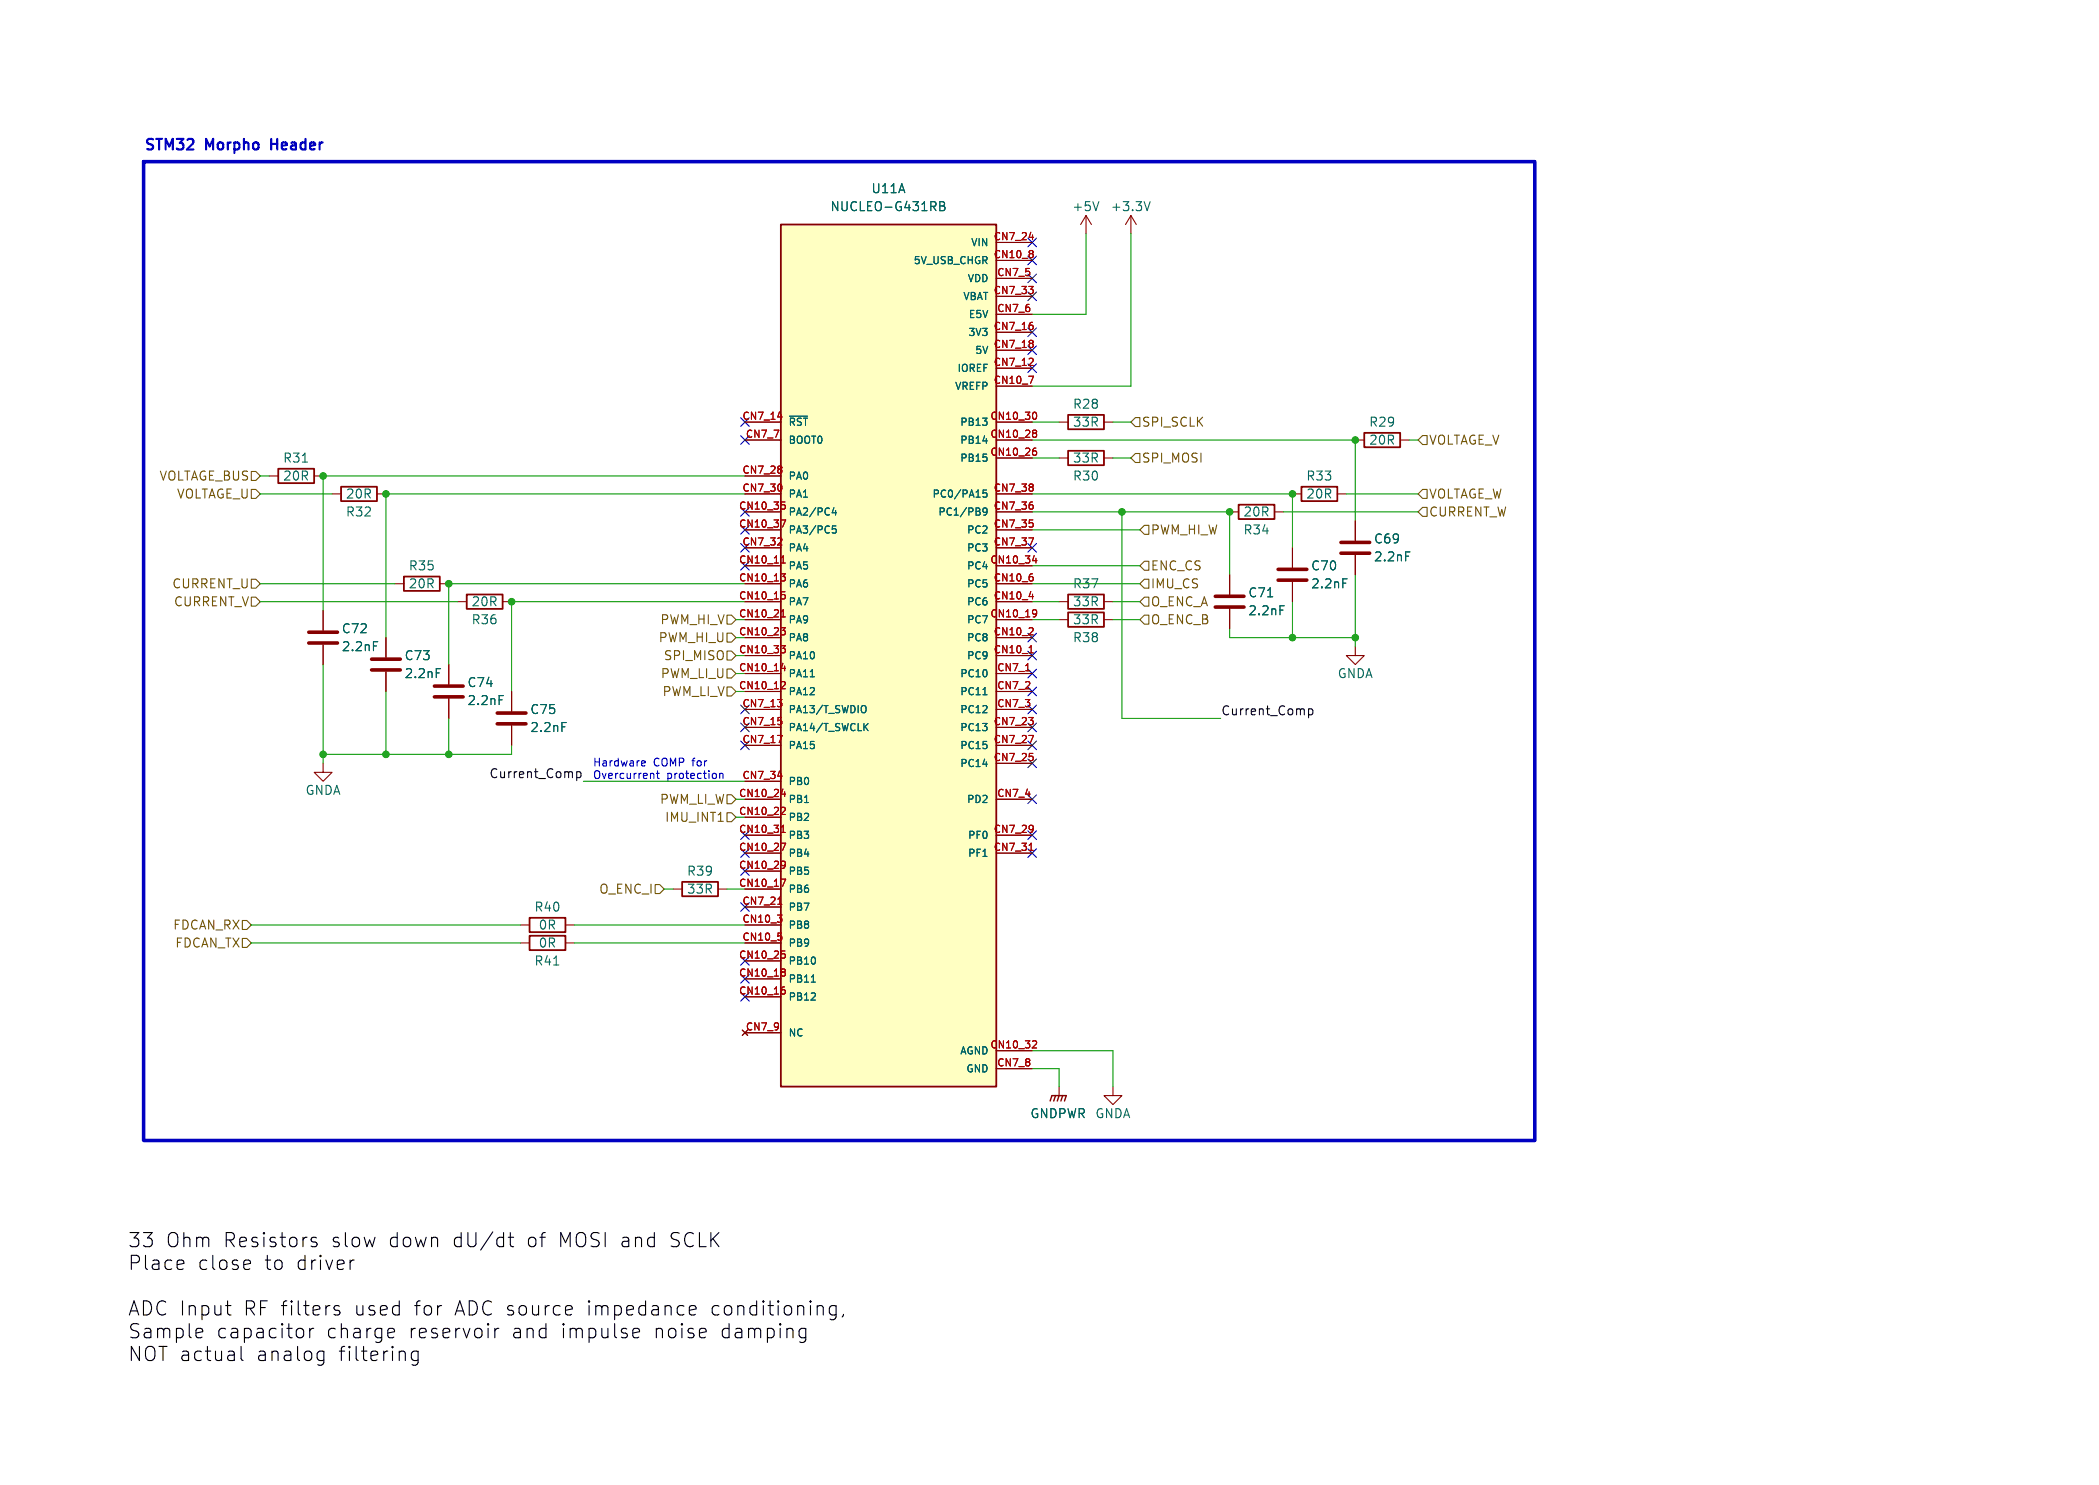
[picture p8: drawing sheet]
<svg xmlns="http://www.w3.org/2000/svg" width="297mm" height="210mm" viewBox="0 0 297 210" stroke-linecap="round" stroke-linejoin="round" font-family="sans-serif">
<g fill="none" stroke="#840000" stroke-width=".51">
<path d="M189.7 78.2h4.1M189.7 76.7h4.1M43.7 90.9h4.1M43.7 89.4h4.1M52.6 94.7h4M52.6 93.2h4M61.5 98.6h4M61.5 97h4M172 85.9h4M172 84.3h4M180.8 82h4.1M180.8 80.5h4.1"/>
<path d="M70.4 102.4h4M70.4 100.8h4"/>
</g>
<g fill="none" stroke="#840000" stroke-width=".15">
<path d="M141 36.8h5M141 34.3h5M141 39.4h5M153.7 30.5l-.8 1.3M153.7 30.5v2.5M153.7 30.5l.7 1.3M160 30.5l-.7 1.3M160 30.5v2.5M160 30.5l.8 1.3M105.4 59.7h5.1M141 59.7h5M141 54.6h5"/>
<path d="M141 52.1h5M141 47h5M141 49.5h5M141 41.9h5M141 44.5h5M149.9 59.7h1.2M156.2 59.7h1.3M38.1 67.3h1.3M44.4 67.3h1.3M47 69.9h1.3M53.3 69.9h1.3M105.4 69.9h5.1"/>
<path d="M105.4 72.4h5.1M105.4 67.3h5.1M105.4 62.2h5.1M105.4 74.9h5.1M105.4 77.5h5.1M141 69.9h5M141 72.4h5M141 64.8h5M141 62.2h5M141 74.9h5M141 77.5h5M149.9 64.8h1.2"/>
<path d="M156.2 64.8h1.3M174 72.4h1.3M180.3 72.4h1.3M182.9 69.9h1.2M182.9 77.5v2.8M189.2 69.9h1.3M191.8 73.7v2.8M191.8 78.5v2.8M191.8 62.2h1.2M198.1 62.2h1.3M45.7 86.4v2.8M45.7 91.2v2.8"/>
<path d="M54.6 90.2v2.8M54.6 95v2.8M55.9 82.6h1.2M62.2 82.6h1.3M63.5 94v2.8M63.5 98.8v2.8M64.8 85.1h1.2M71.1 85.1h1.3M72.4 97.8v2.8M105.4 87.6h5.1M105.4 85.1h5.1M105.4 82.6h5.1"/>
<path d="M105.4 92.7h5.1M105.4 80h5.1M105.4 97.8h5.1M105.4 95.3h5.1M105.4 90.2h5.1M141 87.6h5M141 85.1h5M141 82.6h5M141 92.7h5M141 80h5M141 97.8h5M141 95.3h5"/>
<path d="M141 90.2h5M149.9 87.6h1.2M149.9 85.1h1.2M156.2 87.6h1.3M156.2 85.1h1.3M174 81.3v2.8M174 86.1v2.8M182.9 82.3v2.8M191.8 91.4v1.3h1.2l-1.2 1.3-1.3-1.3h1.3M45.7 108v1.2h1.3l-1.3 1.3-1.3-1.3h1.3M72.4 102.6v2.8M105.4 115.6h5.1"/>
<path d="M105.4 113h5.1M105.4 118.1h5.1M105.4 100.3h5.1M105.4 102.9h5.1M105.4 105.4h5.1M105.4 110.5h5.1M141 113h5M141 118.1h5M141 100.3h5M141 102.9h5M141 105.4h5M141 108h5"/>
<path d="M73.7 130.8h1.2M73.7 133.4h1.2M80 130.8h1.3M80 133.4h1.3M95.2 125.7h1.3M101.6 125.7h1.3M105.4 125.7h5.1M105.4 130.8h5.1M105.4 133.4h5.1M105.4 138.4h5.1M105.4 135.9h5.1M105.4 120.7h5.1"/>
<path d="M105.4 123.2h5.1M105.4 128.3h5.1M141 120.7h5M105.4 141h5.1M105.4 146.1h5.1M141 148.6h5M141 151.1h5M149.9 153.7v1.2M157.5 153.7v1.2h1.2l-1.2 1.3-1.3-1.3h1.3"/>
</g>
<g fill="none" stroke="#006464" stroke-width=".15">
<path d="M133 28.5h.4l.2 .1 .1 .3-.3 .2a.34 .34 0 0 1 .3 .3 .34 .34 0 0 1-.2 .4h-.5zM133 29.1h.4M155.5 28.5l-.4 1.3M162.7 28.5l-.4 1.3M111.7 58.9h2.6M139 59.1h.7l-.4 .4M42.8 65.3h.7M118 71.8l-.2 .7h.6M118.2 72.2v.7M118.3 74.4h-.5v.5l.1-.1h.3l.1 .2v.3l-.2 .1-.3-.1M139.1 62.4h.6M139.6 69.3h-.5v.5l.1-.1h.4l.1 .2-.1 .3-.1 .1-.4-.1"/>
<path d="M139.7 72.3l-.2 .2-.3-.1-.1-.1 .1-.4 .3-.1 .1 .1a.67 .67 0 0 1-.2 1h-.2M198.9 78h.6M52.8 90.7h.7M61.7 94.6h.6M70.6 98.4h.6M114.7 95.7h.5M122.1 99.8a.34 .34 0 0 1 .4 .3v.4a.34 .34 0 0 1-.4 .3M139.1 98.3h.6M179.4 84.4h.7M181.1 85.7h.6M190 81.9h.6M79.5 102.2h.6"/>
<path d="M113.8 113.5h.6M122.4 102.8l.4 .5M122.8 102.3l-.6 .6M78.3 136.5h.8M114.8 138.9h.6M139.1 121.1h.6"/>
</g>
<g fill="none" stroke="#840000" stroke-width=".25">
<path d="M110.5 31.8h30.5v121.9h-30.5zM151.1 58.7h5.1v2h-5.1zM39.4 66.3h5v2h-5zM48.3 68.8h5v2.1h-5zM151.1 63.8h5.1v2h-5.1zM175.3 71.4h5v2h-5zM184.1 68.8h5.1v2.1h-5.1zM193 61.2h5.1v2h-5.1zM57.1 81.5h5.1v2.1h-5.1zM66 84.1h5.1v2h-5.1zM151.1 86.6h5.1v2h-5.1zM151.1 84.1h5.1v2h-5.1z"/>
<path d="M74.9 129.8h5.1v2h-5.1zM74.9 132.3h5.1v2.1h-5.1zM96.5 124.7h5.1v2h-5.1z"/>
</g>
<path d="M148.6 155.7l.2-.8h2.1l-.3 .8M149.4 154.9l-.3 .8M149.9 154.9l-.3 .8M150.4 154.9l-.3 .8" fill="none" stroke="#840000" stroke-width=".2"/>
<path d="M110.5 31.8h30.5v121.9h-30.5z" fill="#ffffc2" stroke="#ffffc2" stroke-width=".14"/>
<g fill="none" stroke="#a90000" stroke-width=".15">
<path d="M145.6 33.6h.6M146.1 35.5l.1 .1-.1 .2M146.1 35.9l.1 .2-.1 .3M110.1 59h.6M145.6 53.2h.6l-.4 1M145.6 40.5h.6l-.3 .4M146.1 40.9l.1 .2-.1 .4M146.1 46l.1 .2-.1 .4M146.1 48.2l.1 .1-.1 .2M146.1 48.6l.1 .2-.1 .3M146.1 50.7l.1 .2-.1 .2-.5 .6h.6M146.4 58.3a.64 .64 0 0 1 0 1"/>
<path d="M110.5 73.5h.7l-.5 1M110.5 79.6h.6M110.5 66l.1 .1-.1 .2M110.5 66.4l.1 .1-.1 .4M110.5 68.5l.1 .3-.1 .6M110.5 76.1l.1 .2v.2l-.6 .6h.6M110.6 71h.5M110.6 78.8l.2-.2v1M110.7 71.4h.2l.2 .2v.3l-.4 .1M145.6 76.1h.6l-.4 1M145.7 73.5h.4M146.1 68.5l.1 .1-.1 .2"/>
<path d="M146.1 68.9l.1 .2-.1 .3M146.1 71.4l.1 .2-.1 .4M146.1 74l.1 .1-.1 .4M146.1 79.3h.6M146.3 60.8l.3 .1 .1 .1-.2 .3M146.3 63.8h.3l.1 .1-.1 .4-.3 .1M146.3 61.3h.2M146.4 63.4h.2M146.5 61.3l.1 .1 .1 .3-.1 .1h-.3M146.6 78.9v.7M110 98.9h.6l-.3 .4M110.5 91.3h.6l-.3 .4 .3 .1v.3l-.2 .2h-.3"/>
<path d="M110.5 81.1h.6l-.3 .4 .3 .1v.4l-.2 .2h-.3M110.5 88.8h.6l-.3 .4 .3 .1v.3l-.2 .2h-.3M110.5 94.5h.7M110.5 87.2h.6M110.5 99.4l.1 .1-.1 .4M110.6 83.7h.5M110.6 86.5l.2-.3v1M110.7 96.4h.3l.1 .3-.6 .7h.6M110.7 84.1h.2l.2 .2v.3l-.4 .1M111 94.2v.7M145.1 94.9h.6M145.6 92.3h.6"/>
<path d="M145.6 84.4h.6M146.1 88.8l.1 .2-.1 .2-.5 .6h.6M146.1 81.6l.1 .1-.1 .4M146.3 86.2l.3 .1a.67 .67 0 0 1-.2 .9M146.7 86.7l-.1 .1-.3 .1M110 104h.7l-.5 1M110.1 109.8h.6M110.1 101.5h.5M110.5 119.2h.7l-.5 1.1M110.5 112.3h.7M110.5 101.9l.1 .1-.1 .4M110.5 117.7h.6"/>
<path d="M110.6 116.9l.2-.2v1M110.7 114.2h.3l.1 .3-.6 .7h.6M111 112v.6M145.6 101.5h.6l-.3 .4M145.6 104h.6l-.4 1M145.7 106.5h.4M146.1 101.9l.1 .1-.1 .4M146.1 107l.1 .1-.1 .4M146.1 116.8a.86 .86 0 0 1-.1 .8M146.2 117.1l-.1 .2M110 129.4h.6l-.3 .4M110.1 127.9h.5"/>
<path d="M110.1 131.9h.5M110.5 124.3h.7l-.5 1M110.5 129.8l.1 .2-.1 .4M110.5 132.4l.1 .1-.1 .4M110.6 134.5h.5M110.7 134.9h.2l.2 .2v.3l-.4 .1M110.7 121.8l.4 .1a.67 .67 0 0 1-.3 .9M110.7 137l.3 .1 .1 .1-.2 .3M110.7 140h.3l.1 .1v.4l-.4 .1M110.7 137.5h.2M110.8 139.6h.2M110.9 137.5l.2 .1v.3l-.1 .1h-.3"/>
<path d="M111.1 122.2l-.1 .2h-.3M145.6 120.3h.6M146.2 147.2h.4l.1 .3-.7 .7h.7"/>
</g>
<g fill="none" stroke="#725600" stroke-width=".15">
<path d="M160.7 59.1h.6v1.2h-.6l-.7-.6zM35.6 69.2h.6l.6 .7-.6 .6h-.6zM35.6 66.7h.6l.6 .6-.6 .6h-.6zM160.7 64.1h.6v1.3h-.6l-.7-.6zM161.9 79.4h.7v1.2h-.7l-.6-.6zM161.9 74.3h.7v1.3h-.7l-.6-.7zM201.3 71.8h.6v1.2h-.6l-.6-.6zM201.3 61.6h.6v1.3h-.6l-.6-.7zM201.3 69.2h.6v1.3h-.6l-.6-.6zM35.6 84.5h.6l.6 .6-.6 .6h-.6zM35.6 81.9h.6l.6 .7-.6 .6h-.6zM102.9 87h.6l.6 .6-.6 .7h-.6z"/>
<path d="M102.9 97.2h.6l.6 .6-.6 .6h-.6zM102.9 89.5h.6l.6 .7-.6 .6h-.6zM102.9 92.1h.6l.6 .6-.6 .6h-.6zM102.9 94.6h.6l.6 .7-.6 .6h-.6zM161.9 84.5h.7v1.2h-.7l-.6-.6zM161.9 81.9h.7v1.3h-.7l-.6-.6zM161.9 87h.7v1.3h-.7l-.6-.7zM102.9 112.4h.6l.6 .6-.6 .7h-.6zM102.9 114.9h.6l.6 .7-.6 .6h-.6zM34.3 130.2h.6l.7 .6-.7 .6h-.6zM34.3 132.7h.6l.7 .7-.7 .6h-.6zM92.7 125.1h.6l.7 .6-.7 .7h-.6z"/>
</g>
<path d="M81.6 109.1v1.3M81.6 109.2l.4-.1 .2 .3v.3l-.1 .2h-.5M185.2 100.2v1.3M185.2 100.3l.3-.1 .3 .3v.3l-.2 .2h-.4" fill="none" stroke="#0f0f0f" stroke-width=".15"/>
<path d="M90.8 108.3h.5M90.8 107.6h.3l.2 .3-.5 .1M92.4 109.4l.1 .1v.6M92.9 109.4h.4M93 109v.9l.3 .2M101.8 109.5l.2-.1h.3v.7M101.8 109.4v.7" fill="none" stroke="#0000c2" stroke-width=".15"/>
<path d="M38.4 19.6v1.5M38.4 20.4h.8" fill="none" stroke="#0000c2" stroke-width=".3"/>
<g fill="none" stroke="#000" stroke-width=".15">
<path d="M25.7 178.2l.2 .1 .1 .4-.9 .2M25.9 179.4l-.2 .1M35.2 178.2l.1 .1 .1 .4-.9 .2M35.3 179.4l-.1 .1M44 175.4l.1 .1 .5 .1 .3 .3-.1 .3-.2 .1-.6-.1M44.8 175.1l-.5-.1-.3 .3M50.1 178.2l-.4 .1M71.9 175h.8M72.2 174.3v1.7l.1 .2 .4 .1M28.4 187.9h.2l.1 .4-1 .2M28.6 189.1l-.6 .1M31.9 184.6h.8"/>
<path d="M32.3 185.9l.4 .1M34.1 190.4v1.7l.3 .3M42.8 187.9l.2 .3v.6l-.2 .3M43.8 187.9v1.3M44.4 187.9a.51 .51 0 0 0-.6 .3M45.3 191.1l.5 .1M45.8 191.1v1.6a.54 .54 0 0 1-.6 .4M45.8 192.3l-.5 .1M48 184.7l-.5-.1-.2 .3v.3l.7 .2 .1 .2-.1 .3-.2 .1-.5-.1M55.2 187.9h.5l.1 .4-.9 .2M55.7 189.1l-.5 .1M59.2 191.1v1.6a.54 .54 0 0 1-.9 .3"/>
<path d="M59.2 191.2l-.6-.1-.4 .4v.5l.2 .3 .2 .1 .6-.1M70 187.9v1.3M70.6 187.9a.51 .51 0 0 0-.6 .3M80.9 184.7l.1 .4-1 .2M90.2 187.9h.2l.1 .4-1 .2M90.4 189.1l-.6 .1M97.6 184.7l.6-.1 .2 .1 .1 .4-1 .2M97.6 185.9l.2 .1 .6-.1M113.8 187.9h.2M114 189.1l-.6 .1M114 187.9v1.6a.54 .54 0 0 1-.7 .4M118.3 184.7l-.6-.1-.4 .4v.6l.2 .3 .2 .1 .6-.1"/>
<path d="M118.3 184.6v1.7a.54 .54 0 0 1-.9 .2M119.3 185.9l-.1 .4"/>
</g>
<path d="M20.3 22.9h196.9v138.4h-196.9z" fill="none" stroke="#0000c2" stroke-width=".5"/>
<g fill="none" stroke="#009600" stroke-width=".15">
<path d="M153.7 33v11.5h-7.7M160 33v21.6h-14M146 59.7h3.9M157.5 59.7h2.5M36.8 69.9h10.2M36.8 67.3h1.3M105.4 67.3h-59.7v19.1M105.4 69.9h-50.8v20.3M146 69.9h36.9v7.6M146 72.4h28v8.9M146 62.2h45.8v11.5M146 74.9h15.3"/>
<path d="M146 64.8h3.9M157.5 64.8h2.5M158.7 72.4v29.2h14M181.6 72.4h19.1M190.5 69.9h10.2M199.4 62.2h1.3M36.8 85.1h28M36.8 82.6h19.1M45.7 94v14M54.6 97.8v8.9M105.4 85.1h-33v12.7M105.4 82.6h-41.9v11.4"/>
<path d="M146 85.1h3.9M146 82.6h15.3M146 87.6h3.9M146 80h15.3M157.5 85.1h3.8M157.5 87.6h3.8M174 88.9v1.3h17.8M182.9 85.1v5.1M191.8 81.3v10.1M63.5 101.6v5.1M72.4 105.4v1.3h-26.7M82.5 110.5h22.9"/>
<path d="M35.6 133.4h38.1M35.6 130.8h38.1M81.3 133.4h24.1M81.3 130.8h24.1M94 125.7h1.2M102.9 125.7h2.5M146 151.1h3.9v2.6M146 148.6h11.5v5.1"/>
</g>
<g fill="none" stroke="#000084" stroke-width=".15">
<path d="M145.4 36.2l1.3 1.2M145.4 38.8l1.3 1.2M145.4 33.7l1.3 1.2M146.7 38.8l-1.3 1.2M146.7 36.2l-1.3 1.2M146.7 33.7l-1.3 1.2M104.8 59.1l1.2 1.2M106 59.1l-1.2 1.2M145.4 48.9l1.3 1.2M145.4 51.5l1.3 1.2M145.4 41.3l1.3 1.2M145.4 46.4l1.3 1.2"/>
<path d="M146.7 48.9l-1.3 1.2M146.7 51.5l-1.3 1.2M146.7 41.3l-1.3 1.2M146.7 46.4l-1.3 1.2M104.8 79.4l1.2 1.2M104.8 76.9l1.2 1.2M104.8 74.3l1.2 1.2M104.8 71.8l1.2 1.2M104.8 61.6l1.2 1.2M106 79.4l-1.2 1.2M106 76.9l-1.2 1.2M106 74.3l-1.2 1.2"/>
<path d="M106 71.8l-1.2 1.2M106 61.6l-1.2 1.2M145.4 76.9l1.3 1.2M146.7 76.9l-1.3 1.2M104.8 99.7l1.2 1.2M106 99.7l-1.2 1.2M145.4 99.7l1.3 1.2M145.4 97.2l1.3 1.2M145.4 89.6l1.3 1.2M145.4 92.1l1.3 1.2M145.4 94.6l1.3 1.3M146.7 97.2l-1.3 1.2"/>
<path d="M146.7 99.7l-1.3 1.2M146.7 89.6l-1.3 1.2M146.7 92.1l-1.3 1.2M146.7 94.6l-1.3 1.3M104.8 117.5l1.2 1.2M104.8 102.3l1.2 1.2M104.8 104.8l1.2 1.2M106 117.5l-1.2 1.2M106 102.3l-1.2 1.2M106 104.8l-1.2 1.2M145.4 117.5l1.3 1.2M145.4 104.8l1.3 1.2"/>
<path d="M145.4 107.3l1.3 1.3M145.4 112.4l1.3 1.2M145.4 102.3l1.3 1.2M146.7 117.5l-1.3 1.2M146.7 104.8l-1.3 1.2M146.7 107.3l-1.3 1.3M146.7 112.4l-1.3 1.2M146.7 102.3l-1.3 1.2M104.8 127.7l1.2 1.2M104.8 135.3l1.2 1.2M104.8 137.8l1.2 1.2M104.8 122.6l1.2 1.2"/>
<path d="M104.8 120l1.2 1.3M106 127.7l-1.2 1.2M106 135.3l-1.2 1.2M106 137.8l-1.2 1.2M106 122.6l-1.2 1.2M106 120l-1.2 1.3M145.4 120l1.3 1.3M146.7 120l-1.3 1.3M104.8 140.4l1.2 1.2M106 140.4l-1.2 1.2"/>
</g>
<g fill="#009600" stroke="#009600" stroke-width=".15">
<circle cx="191.8" cy="62.2" r=".46"/>
<circle cx="174" cy="72.4" r=".46"/>
<circle cx="158.7" cy="72.4" r=".46"/>
<circle cx="182.9" cy="69.9" r=".46"/>
<circle cx="72.4" cy="85.1" r=".46"/>
<circle cx="54.6" cy="69.9" r=".46"/>
<circle cx="63.5" cy="82.6" r=".46"/>
<circle cx="45.7" cy="106.7" r=".46"/>
<circle cx="45.7" cy="67.3" r=".46"/>
<circle cx="191.8" cy="90.2" r=".46"/>
<circle cx="182.9" cy="90.2" r=".46"/>
<circle cx="54.6" cy="106.7" r=".46"/>
<circle cx="63.5" cy="106.7" r=".46"/>
</g>
<g font-size="2.8">
<text x="18" y="176.7">33</text>
<text x="18" y="179.9">Place</text>
<text x="23.4" y="176.7">Ohm</text>
<text x="27.9" y="179.9">close</text>
<text x="31.6" y="176.7">Resistors</text>
<text x="37.4" y="179.9">to</text>
<text x="41.9" y="179.9">driver</text>
<text x="46.8" y="176.7">slow</text>
<text x="55" y="176.7">down</text>
<text x="64.1" y="176.7">dU/dt</text>
<text x="74.6" y="176.7">of</text>
<text x="79.2" y="176.7">MOSI and</text>
<text x="95" y="176.7">SCLK</text>
<text x="18" y="186.3">ADC Input</text>
<text x="18" y="189.6">Sample</text>
<text x="30.5" y="189.6">capacitor</text>
<text x="34.4" y="186.3">RF filters</text>
<text x="46.1" y="189.6">charge</text>
<text x="50.1" y="186.3">used</text>
<text x="57.8" y="189.6">reservoir</text>
<text x="58.7" y="186.3">for</text>
<text x="64.4" y="186.3">ADC source</text>
<text x="72.4" y="189.6">and</text>
<text x="79.4" y="189.6">impulse</text>
<text x="83.2" y="186.3">impedance</text>
<text x="92.6" y="189.6">noise</text>
<text x="100.8" y="186.3">conditioning,</text>
<text x="102.1" y="189.6">damping</text>
<text x="18" y="192.8">NOT actual</text>
<text x="36.2" y="192.8">analog</text>
<text x="47.9" y="192.8">filtering</text>
</g>
<g font-size="2.1" fill="#0000c2">
<text x="20.3" y="21.3">STM32</text>
<text x="29.2" y="21.3">Morpho</text>
<text x="39" y="21.3">Header</text>
</g>
<g font-size="1.8" fill="#006464">
<text x="123.2" y="27.5">U11A</text>
<text x="117.4" y="30.1">NUCLEO-G431RB</text>
<text x="151.6" y="30.1">+5V</text>
<text x="157.1" y="30.1">+3.3V</text>
<text x="151.7" y="58">R28</text>
<text x="40" y="65.6">R31</text>
<text x="151.7" y="65.6">33R</text>
<text x="151.7" y="60.6">33R</text>
<text x="193.6" y="60.6">R29</text>
<text x="193.6" y="63.1">20R</text>
<text x="40" y="68.2">20R</text>
<text x="48.9" y="70.7">20R</text>
<text x="151.7" y="68.2">R30</text>
<text x="184.7" y="68.2">R33</text>
<text x="184.7" y="70.7">20R</text>
<text x="48.9" y="73.3">R32</text>
<text x="175.9" y="75.8">R34</text>
<text x="175.9" y="73.3">20R</text>
<text x="194.3" y="77.1">C69</text>
<text x="57.7" y="80.9">R35</text>
<text x="57.7" y="83.4">20R</text>
<text x="151.7" y="83.4">R37</text>
<text x="185.4" y="80.9">C70</text>
<text x="185.4" y="83.4">2.2nF</text>
<text x="194.3" y="79.6">2.2nF</text>
<text x="48.3" y="89.8">C72</text>
<text x="66.6" y="88.5">R36</text>
<text x="66.6" y="86">20R</text>
<text x="151.7" y="88.5">33R</text>
<text x="151.7" y="86">33R</text>
<text x="176.5" y="84.7">C71</text>
<text x="176.5" y="87.2">2.2nF</text>
<text x="48.3" y="92.3">2.2nF</text>
<text x="57.2" y="93.6">C73</text>
<text x="151.7" y="91">R38</text>
<text x="57.2" y="96.1">2.2nF</text>
<text x="66" y="97.4">C74</text>
<text x="66" y="99.9">2.2nF</text>
<text x="74.9" y="101.2">C75</text>
<text x="189.2" y="96.1">GNDA</text>
<text x="74.9" y="103.7">2.2nF</text>
<text x="43.1" y="112.6">GNDA</text>
<text x="97.1" y="124.1">R39</text>
<text x="75.5" y="129.1">R40</text>
<text x="76.1" y="131.7">0R</text>
<text x="97.1" y="126.6">33R</text>
<text x="75.5" y="136.8">R41</text>
<text x="76.1" y="134.2">0R</text>
<text x="145.7" y="158.3">GNDPWR GNDA</text>
<text x="145.7" y="158.3">GNDPWR</text>
</g>
<g font-size="1.8" fill="#725600">
<text x="161.5" y="60.6">SPI_SCLK</text>
<text x="161.5" y="65.6">SPI_MOSI</text>
<text x="202.1" y="63.1">VOLTAGE_V</text>
<text x="22.5" y="68.2">VOLTAGE_BUS</text>
<text x="24.9" y="70.7">VOLTAGE_U</text>
<text x="202.1" y="70.7">VOLTAGE_W</text>
<text x="162.8" y="75.8">PWM_HI_W</text>
<text x="202.1" y="73.3">CURRENT_W</text>
<text x="24.3" y="83.4">CURRENT_U</text>
<text x="162.8" y="80.9">ENC_CS</text>
<text x="162.8" y="83.4">IMU_CS</text>
<text x="24.5" y="86">CURRENT_V</text>
<text x="93.3" y="88.5">PWM_HI_V</text>
<text x="162.8" y="86">O_ENC_A</text>
<text x="162.8" y="88.5">O_ENC_B</text>
<text x="93.1" y="91">PWM_HI_U</text>
<text x="93.8" y="93.6">SPI_MISO</text>
<text x="93.4" y="96.1">PWM_LI_U</text>
<text x="93.6" y="98.7">PWM_LI_V</text>
<text x="93.3" y="113.9">PWM_LI_W</text>
<text x="94" y="116.4">IMU_INT1</text>
<text x="24.4" y="131.7">FDCAN_RX</text>
<text x="84.7" y="126.6">O_ENC_I</text>
<text x="24.7" y="134.2">FDCAN_TX</text>
</g>
<g font-size="1.8" fill="#0f0f0f">
<text x="172.7" y="101.3">Current_Comp</text>
<text x="69.2" y="110.1">Current_Comp</text>
</g>
<g font-size="1.5" fill="#0000c2">
<text x="83.8" y="108.5">Hardware</text>
<text x="83.8" y="110.2">Overcurrent</text>
<text x="92.5" y="108.5">COMP</text>
<text x="94.4" y="110.2">protection</text>
<text x="98.2" y="108.5">for</text>
</g>
<g font-size="1.4" fill="#006464">
<text x="137.3" y="35">VIN</text>
<text x="129.2" y="37.6">5V_USB_CHGR</text>
<text x="136.8" y="40.1">VDD</text>
<text x="136.2" y="42.6">VBAT</text>
<text x="136.9" y="47.7">3V3</text>
<text x="136.9" y="45.2">E5V</text>
<text x="135.3" y="52.8">IOREF</text>
<text x="137.9" y="50.3">5V</text>
<text x="135" y="55.3">VREFP</text>
<text x="111.5" y="60.4">~{RST}</text>
<text x="111.5" y="63">BOOT0</text>
<text x="135.7" y="65.5">PB15</text>
<text x="135.7" y="63">PB14</text>
<text x="135.7" y="60.4">PB13</text>
<text x="111.5" y="68">PA0</text>
<text x="111.5" y="70.6">PA1</text>
<text x="131.8" y="70.6">PC0/PA15</text>
<text x="111.5" y="73.1">PA2/PC4</text>
<text x="111.5" y="75.7">PA3/PC5</text>
<text x="132.6" y="73.1">PC1/PB9</text>
<text x="136.7" y="75.7">PC2</text>
<text x="111.5" y="80.7">PA5</text>
<text x="111.5" y="83.3">PA6</text>
<text x="111.5" y="78.2">PA4</text>
<text x="136.7" y="80.7">PC4</text>
<text x="136.7" y="83.3">PC5</text>
<text x="136.7" y="78.2">PC3</text>
<text x="111.5" y="85.8">PA7</text>
<text x="111.5" y="88.4">PA9</text>
<text x="136.7" y="88.4">PC7</text>
<text x="136.7" y="85.8">PC6</text>
<text x="111.5" y="96">PA11</text>
<text x="111.5" y="90.9">PA8</text>
<text x="111.5" y="93.4">PA10</text>
<text x="135.7" y="96">PC10</text>
<text x="136.7" y="93.4">PC9</text>
<text x="136.7" y="90.9">PC8</text>
<text x="111.5" y="98.5">PA12</text>
<text x="111.5" y="101.1">PA13/T_SWDIO</text>
<text x="135.7" y="98.5">PC11</text>
<text x="135.7" y="101.1">PC12</text>
<text x="111.5" y="103.6">PA14/T_SWCLK</text>
<text x="111.5" y="106.1">PA15</text>
<text x="135.7" y="103.6">PC13</text>
<text x="135.7" y="106.1">PC15</text>
<text x="111.5" y="113.8">PB1</text>
<text x="111.5" y="111.2">PB0</text>
<text x="135.7" y="108.7">PC14</text>
<text x="136.7" y="113.8">PD2</text>
<text x="111.5" y="116.3">PB2</text>
<text x="111.5" y="118.8">PB3</text>
<text x="136.8" y="118.8">PF0</text>
<text x="111.5" y="121.4">PB4</text>
<text x="111.5" y="123.9">PB5</text>
<text x="136.8" y="121.4">PF1</text>
<text x="111.5" y="126.5">PB6</text>
<text x="111.5" y="131.5">PB8</text>
<text x="111.5" y="129">PB7</text>
<text x="111.5" y="136.6">PB10</text>
<text x="111.5" y="134.1">PB9</text>
<text x="111.5" y="141.7">PB12</text>
<text x="111.5" y="139.2">PB11</text>
<text x="111.5" y="146.8">NC</text>
<text x="135.7" y="149.3">AGND</text>
<text x="136.6" y="151.9">GND</text>
</g>
<g font-size="1.4" fill="#a90000">
<text x="140.5" y="34">CN7_24</text>
<text x="140.5" y="36.6">CN10_8</text>
<text x="140.5" y="41.7">CN7_33</text>
<text x="141" y="39.1">CN7_5</text>
<text x="140.5" y="46.7">CN7_16</text>
<text x="141" y="44.2">CN7_6</text>
<text x="140.5" y="51.8">CN7_12</text>
<text x="140.5" y="49.3">CN7_18</text>
<text x="104.9" y="59.4">CN7_14</text>
<text x="140" y="59.4">CN10_30</text>
<text x="140.5" y="54.4">CN10_7</text>
<text x="105.4" y="62">CN7_7</text>
<text x="140" y="64.5">CN10_26</text>
<text x="140" y="62">CN10_28</text>
<text x="104.9" y="67.1">CN7_28</text>
<text x="104.9" y="69.6">CN7_30</text>
<text x="140.5" y="69.6">CN7_38</text>
<text x="104.5" y="72.1">CN10_35</text>
<text x="104.5" y="74.7">CN10_37</text>
<text x="104.9" y="77.2">CN7_32</text>
<text x="140.5" y="74.7">CN7_35</text>
<text x="140.5" y="72.1">CN7_36</text>
<text x="140.5" y="77.2">CN7_37</text>
<text x="104.5" y="79.8">CN10_11</text>
<text x="104.5" y="82.3">CN10_13</text>
<text x="140" y="79.8">CN10_34</text>
<text x="140.5" y="82.3">CN10_6</text>
<text x="104.5" y="84.8">CN10_15</text>
<text x="104.5" y="87.4">CN10_21</text>
<text x="104.5" y="89.9">CN10_23</text>
<text x="140" y="87.4">CN10_19</text>
<text x="140.5" y="89.9">CN10_2</text>
<text x="140.5" y="84.8">CN10_4</text>
<text x="104.5" y="95">CN10_14</text>
<text x="104.5" y="92.5">CN10_33</text>
<text x="140.5" y="92.5">CN10_1</text>
<text x="141" y="95">CN7_1</text>
<text x="104.5" y="97.5">CN10_12</text>
<text x="104.9" y="100.1">CN7_13</text>
<text x="141" y="97.5">CN7_2</text>
<text x="141" y="100.1">CN7_3</text>
<text x="104.9" y="102.6">CN7_15</text>
<text x="104.9" y="105.2">CN7_17</text>
<text x="140.5" y="102.6">CN7_23</text>
<text x="140.5" y="107.7">CN7_25</text>
<text x="140.5" y="105.2">CN7_27</text>
<text x="104.5" y="112.8">CN10_24</text>
<text x="104.9" y="110.2">CN7_34</text>
<text x="141" y="112.8">CN7_4</text>
<text x="104.5" y="115.3">CN10_22</text>
<text x="104.5" y="117.9">CN10_31</text>
<text x="140.5" y="117.9">CN7_29</text>
<text x="104.5" y="125.5">CN10_17</text>
<text x="104.5" y="120.4">CN10_27</text>
<text x="104.5" y="122.9">CN10_29</text>
<text x="140.5" y="120.4">CN7_31</text>
<text x="104.9" y="130.6">CN10_3</text>
<text x="104.9" y="128">CN7_21</text>
<text x="104.5" y="135.6">CN10_25</text>
<text x="104.9" y="133.1">CN10_5</text>
<text x="104.5" y="140.7">CN10_16</text>
<text x="104.5" y="138.2">CN10_18</text>
<text x="105.4" y="145.8">CN7_9</text>
<text x="140" y="148.3">CN10_32</text>
<text x="141" y="150.9">CN7_8</text>
</g>
</svg>
